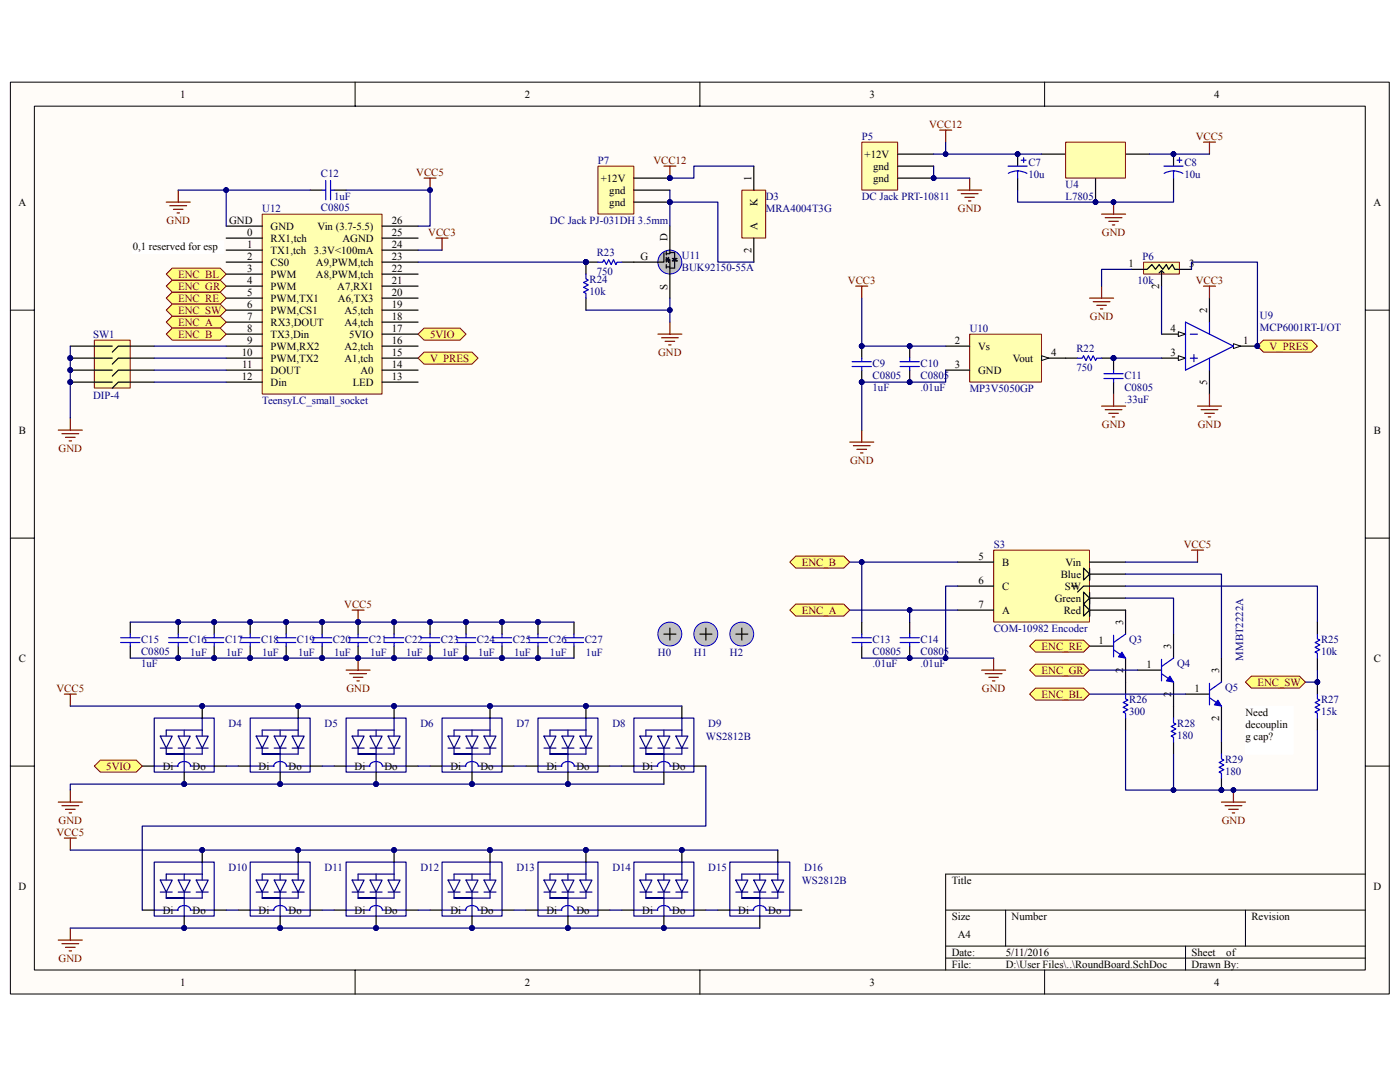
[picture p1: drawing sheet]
<svg xmlns="http://www.w3.org/2000/svg" width="625mm" height="480mm" viewBox="0 0 625 480" stroke-linecap="round" stroke-linejoin="round" font-family="sans-serif">
<path d="M4.7 36.7h615.6v406.8h-615.6z" fill="#fffcf8"/>
<path d="M4.6 36.7h615.7v406.8h-615.7z" fill="none" stroke="#000" stroke-width=".45"/>
<path d="M15.4 47.4h594.2v385.4h-594.2z" fill="#fffcf8"/>
<g fill="none" stroke="#000" stroke-width=".45">
<path d="M158.6 36.7v10.6M312.5 36.7v10.6M466.4 36.7v10.6M15.3 47.4h594.3v385.4h-594.3zM4.6 138.4h10.7M609.7 138.4h10.7M4.6 240.1h10.7M609.7 240.1h10.7M4.6 341.8h10.7M609.7 341.8h10.7M609.7 390h-187.4v42.9M422.3 406.1h187.4"/>
<path d="M449 406.1v16.1M556.1 406.1v16.1M158.6 432.9v10.7M312.5 432.9v10.7M422.3 422.2h187.4M422.3 427.5h187.4M466.4 432.9v10.7M529.4 422.2v10.7"/>
</g>
<path d="M443.7 245.5h42.8v32.1h-42.8z" fill="#ffffb0"/>
<path d="M443.7 245.5h42.8v32.1h-42.8z" fill="none" stroke="#800000" stroke-width=".45"/>
<g fill="none" stroke="#000" stroke-width=".53">
<path d="M427.6 250.8h16.1M486.5 253.5v5.3v-2.6l-2.7-2.7v5.3l2.7-2.6h16.1M486.5 250.8h16.1M427.6 272.2h16.1M427.6 261.5h16.1M478.5 261.5h2.7M486.5 269.6v5.3v-2.7l-2.7-2.6v5.3l2.7-2.7h16.1M486.5 264.2v5.4v-2.7l-2.7-2.7v5.4l2.7-2.7h16.1M502.6 261.5h-18.8l-2.6 2.7M90.3 315.1v5.3M133.1 315.1v5.3M176 315.1v5.3"/>
<path d="M218.8 315.1v5.3M261.6 315.1v5.3M304.5 315.1v5.3M63.5 341.8h5.4M82.3 344.5v5.4M95.7 341.8h5.3M106.4 341.8h5.3M125.1 344.5v5.4M138.5 341.8h5.3M149.2 341.8h5.3M167.9 344.5v5.4M181.3 341.8h5.4"/>
<path d="M192 341.8h5.4M210.8 344.5v5.4M224.2 341.8h5.3M234.9 341.8h5.3M253.6 344.5v5.4M267 341.8h5.3M277.7 341.8h5.3M296.4 344.5v5.4M309.8 341.8h5.4"/>
</g>
<g fill="none" stroke="#0c0087" stroke-width=".53">
<path d="M71.6 328.5h5.3l-2.7 5.3zM71.6 333.8h5.3M74.2 333.8v2.7M79.6 328.5h5.3l-2.6 5.3zM79.6 333.8h5.3M82.3 325.8v2.7M82.3 333.8v2.7M87.6 328.5h5.4l-2.7 5.3zM87.6 333.8h5.4M90.3 320.4h5.4v24.1h-26.8v-24.1h21.4v5.4M90.3 333.8v2.7h-16.1h8.1v8M90.3 325.8h-16.1v2.7"/>
<path d="M90.3 325.8v2.7M114.4 328.5h5.3l-2.6 5.3zM114.4 333.8h5.3M117.1 333.8v2.7M122.4 328.5h5.4l-2.7 5.3zM122.4 333.8h5.4M125.1 325.8v2.7M125.1 333.8v2.7M130.5 328.5h5.3l-2.7 5.3zM130.5 333.8h5.3M133.1 320.4h5.4v24.1h-26.8v-24.1h21.4v5.4M133.1 333.8v2.7h-16h8v8"/>
<path d="M133.1 325.8h-16v2.7M133.1 325.8v2.7M157.2 328.5h5.4l-2.7 5.3zM157.2 333.8h5.4M159.9 333.8v2.7M165.2 328.5h5.4l-2.7 5.3zM165.2 333.8h5.4M167.9 325.8v2.7M167.9 333.8v2.7M173.3 328.5h5.3l-2.6 5.3zM173.3 333.8h5.3M176 320.4h5.3v24.1h-26.8v-24.1h21.5v5.4"/>
<path d="M176 333.8v2.7h-16.1h8v8M176 325.8h-16.1v2.7M176 325.8v2.7M200.1 328.5h5.3l-2.7 5.3zM200.1 333.8h5.3M202.7 333.8v2.7M208.1 328.5h5.3l-2.6 5.3zM208.1 333.8h5.3M210.8 325.8v2.7M210.8 333.8v2.7M216.1 328.5h5.4l-2.7 5.3zM216.1 333.8h5.4"/>
<path d="M218.8 320.4h5.4v24.1h-26.8v-24.1h21.4v5.4M218.8 333.8v2.7h-16.1h8.1v8M218.8 325.8h-16.1v2.7M218.8 325.8v2.7M242.9 328.5h5.3l-2.6 5.3zM242.9 333.8h5.3M245.6 333.8v2.7M250.9 328.5h5.4l-2.7 5.3zM250.9 333.8h5.4M253.6 325.8v2.7M253.6 333.8v2.7M259 328.5h5.3l-2.7 5.3z"/>
<path d="M259 333.8h5.3M261.6 320.4h5.4v24.1h-26.8v-24.1h21.4v5.4M261.6 333.8v2.7h-16h8v8M261.6 325.8h-16v2.7M261.6 325.8v2.7M285.7 328.5h5.4l-2.7 5.3zM285.7 333.8h5.4M288.4 333.8v2.7M293.8 328.5h5.3l-2.7 5.3zM293.8 333.8h5.3M296.4 325.8v2.7M296.4 333.8v2.7"/>
<path d="M301.8 328.5h5.3l-2.6 5.3zM301.8 333.8h5.3M304.5 320.4h5.3v24.1h-26.8v-24.1h21.5v5.4M304.5 333.8v2.7h-16.1h8v8M304.5 325.8h-16.1v2.7M304.5 325.8v2.7M68.9 341.8h10.7M84.9 341.8h10.8M111.7 341.8h10.7M127.8 341.8h10.7M154.5 341.8h10.7M170.6 341.8h10.7"/>
<path d="M197.4 341.8h10.7M213.4 341.8h10.8M240.2 341.8h10.7M256.3 341.8h10.7M283 341.8h10.8M299.1 341.8h10.7"/>
</g>
<path d="M79.4 341.8v.1a3 3 0 0 1 2.9-2.1 3 3 0 0 1 2.8 2.1M122.2 341.8v.1a3 3 0 0 1 2.9-2.1 3 3 0 0 1 2.8 2.1M165 341.8v.1a3 3 0 0 1 2.9-2.1 3 3 0 0 1 2.9 2.1M207.9 341.8v.1a3 3 0 0 1 2.9-2.1 3 3 0 0 1 2.8 2.1M250.7 341.8v.1a3 3 0 0 1 2.9-2.1 3 3 0 0 1 2.8 2.1M293.5 341.8v.1a3 3 0 0 1 2.9-2.1 3 3 0 0 1 2.9 2.1" fill="none" stroke="#00f" stroke-width=".53"/>
<g fill="#000080" stroke="#000080" stroke-width=".45">
<circle cx="90.3" cy="315.1" r="1.05"/>
<circle cx="82.2" cy="349.9" r="1.05"/>
<circle cx="133.1" cy="315.1" r="1.05"/>
<circle cx="125.1" cy="349.9" r="1.04"/>
<circle cx="175.9" cy="315.1" r="1.04"/>
<circle cx="167.9" cy="349.9" r="1.05"/>
<circle cx="218.8" cy="315.1" r="1.05"/>
<circle cx="210.7" cy="349.9" r="1.05"/>
<circle cx="261.6" cy="315.1" r="1.05"/>
<circle cx="253.6" cy="349.9" r="1.04"/>
</g>
<path d="M384.8 63.5h16v21.3h-16z" fill="#ffffb0"/>
<path d="M384.8 63.4h16v21.4h-16z" fill="none" stroke="#800000" stroke-width=".45"/>
<path d="M400.9 68.8h16M400.9 74.1h16M400.9 79.5h16M465.1 68.8h10.7M489.2 79.5v10.7M502.6 68.8h10.7" fill="none" stroke="#000" stroke-width=".53"/>
<g fill="#000080" stroke="#000080" stroke-width=".45">
<circle cx="416.9" cy="79.5" r="1.04"/>
<circle cx="489.2" cy="90.2" r="1.04"/>
</g>
<path d="M475.8 63.5h26.7v16h-26.7z" fill="#ffffb0"/>
<path d="M475.8 63.4h26.7v16.1h-26.7z" fill="none" stroke="#800000" stroke-width=".45"/>
<circle cx="489.2" cy="90.2" r="1.04" fill="#000080" stroke="#000080" stroke-width=".45"/>
<path d="M267 74.2h16v21.3h-16z" fill="#ffffb0"/>
<path d="M267 74.1h16v21.4h-16z" fill="none" stroke="#800000" stroke-width=".45"/>
<path d="M283 79.5h16.1M283 84.8h16.1M283 90.2h16.1" fill="none" stroke="#000" stroke-width=".53"/>
<g fill="#000080" stroke="#000080" stroke-width=".45">
<circle cx="299.1" cy="79.5" r="1.04"/>
<circle cx="299.1" cy="90.2" r="1.04"/>
</g>
<path d="M433 149.1h32.1v21.4h-32.1z" fill="#ffffb0"/>
<path d="M433 149.1h32.1v21.4h-32.1z" fill="none" stroke="#800000" stroke-width=".45"/>
<path d="M422.3 154.5h10.7M465.1 159.8h10.7M422.3 165.2h10.7" fill="none" stroke="#000" stroke-width=".53"/>
<path d="M465.1 158.7l3.2 1.1-3.2 1.1z" fill="#fffcf8"/>
<path d="M465.1 158.7l3.2 1.1-3.2 1.1z" fill="none" stroke="#000" stroke-width=".45"/>
<circle cx="299.1" cy="116.9" r="5.3" fill="#c0c0c0" stroke="#00f" stroke-width=".45"/>
<g fill="none" stroke="#000" stroke-width=".53">
<path d="M296.4 112.7v4.3h-13.4M297.5 115.9l1.1-1.1v2.2zM297.5 115.9h1.6v17.1M297.5 112.1v1.6M297.5 114.8v2.2M297.5 118v1.6M297.5 119.1h1.6M299.1 100.9v12.3h-1.6M299.1 112.7h2.1v6.9h-2.1M300.2 115.4h2.1M301.2 115.4l1.1 1h-2.1zM31.4 159.8h10.7"/>
<path d="M31.4 154.5h10.7M58.2 159.8h10.7M58.2 154.5h10.7M31.4 170.5h10.7M31.4 165.2h10.7M58.2 170.5h10.7M58.2 165.2h10.7"/>
</g>
<g fill="#000080" stroke="#000080" stroke-width=".45">
<circle cx="31.4" cy="159.8" r="1.04"/>
<circle cx="31.4" cy="165.1" r="1.04"/>
<circle cx="31.4" cy="170.5" r="1.04"/>
</g>
<path d="M42.1 151.8h16v21.3h-16z" fill="#ffffb0"/>
<path d="M42.1 151.8h16v21.3h-16z" fill="none" stroke="#800000" stroke-width=".45"/>
<path d="M42.1 159.8h8M42.1 154.5h8M58.2 159.8h-5.4l-2.7 2.7M58.2 154.5h-5.4l-2.7 2.6M42.1 170.5h8M42.1 165.2h8M58.2 170.5h-5.4l-2.7 2.7M58.2 165.2h-5.4l-2.7 2.6" fill="none" stroke="#000" stroke-width=".53"/>
<g fill="#000080" stroke="#000080" stroke-width=".45">
<circle cx="31.4" cy="159.8" r="1.04"/>
<circle cx="31.4" cy="165.1" r="1.04"/>
<circle cx="31.4" cy="170.5" r="1.04"/>
</g>
<path d="M510.6 117h16v5.3h-16z" fill="#ffffb0"/>
<path d="M510.6 117h16v5.3h-16z" fill="none" stroke="#800000" stroke-width=".45"/>
<path d="M505.2 120.2h7l2.2-2.2 1.6 2.2 1.6-2.2 1.6 2.2 1.6-2.2 1 2.2 1.7-2.2 1 2.2h7.5M518.6 120.7l-1 1.1M519.7 121.8l-1.1-1.1v7M540 133v10.7M518.6 159.8h10.8" fill="none" stroke="#000" stroke-width=".53"/>
<path d="M526.1 158.7l3.3 1.1-3.3 1.1z" fill="#fffcf8"/>
<path d="M526.1 158.7l3.3 1.1-3.3 1.1z" fill="none" stroke="#000" stroke-width=".45"/>
<path d="M518.6 149.1h10.8" fill="none" stroke="#000" stroke-width=".53"/>
<path d="M526.1 148l3.3 1.1-3.3 1.1z" fill="#fffcf8"/>
<path d="M526.1 148l3.3 1.1-3.3 1.1z" fill="none" stroke="#000" stroke-width=".45"/>
<path d="M550.8 154.5h10.7M540 165.2v10.7" fill="none" stroke="#000" stroke-width=".53"/>
<path d="M550.8 153.4l3.2 1.1-3.2 1z" fill="#fffcf8"/>
<path d="M550.8 153.4l3.2 1.1-3.2 1z" fill="none" stroke="#000" stroke-width=".45"/>
<g fill="#000080" stroke="#000080" stroke-width=".45">
<circle cx="561.4" cy="154.4" r="1.04"/>
<circle cx="422.2" cy="68.7" r="1.04"/>
<circle cx="416.9" cy="79.5" r="1.04"/>
<circle cx="454.4" cy="68.7" r="1.04"/>
<circle cx="497.2" cy="90.2" r="1.04"/>
<circle cx="524" cy="68.8" r="1.04"/>
<circle cx="489.2" cy="90.2" r="1.04"/>
</g>
<g fill="none" stroke="#00f" stroke-width=".53">
<path d="M450.1 74.1h8.6M450.2 77.3l2.3-.8 2-.2 2.3 .3 1.8 .8M454.4 76.3v3.2M456 71.5h2.1M457.1 70.4v2.1M519.7 74.1h8.6M519.8 77.3l2.3-.8 2-.2 2.3 .3 1.8 .8M524 76.3v3.2M525.6 71.5h2.1M526.7 70.4v2.1M529.4 143.7l21.4 10.8-21.4 10.7zM531.5 149.1h3.2"/>
<path d="M531.5 159.8h3.2M533.1 158.2v3.2M540 143.7v5.4M540 159.8v5.4"/>
</g>
<g fill="none" stroke="#800000" stroke-width=".53">
<path d="M419.6 58.1h5.3M422.3 58.1v5.3M433 79.5v5.3M537.4 63.4h5.3M540 63.4v5.4M427.6 84.8h10.7M429.2 86.4h7.5M430.8 88.1h4.3M432.4 89.7h1.1M491.9 95.5h10.7M493.5 97.2h7.5M495.1 98.8h4.3"/>
<path d="M497.2 90.2v5.3M496.7 100.4h1.1"/>
</g>
<path d="M416.9 74.1v5.4h16.1M422.3 68.8h42.8M422.3 63.4v5.4h-5.4M513.3 68.8h26.7M454.4 84.8v5.4h69.6v-5.4" fill="none" stroke="#000080" stroke-width=".53"/>
<path d="M454.4 68.8v5.3M454.4 79.5v5.3M524 68.8v5.3M524 79.5v5.3" fill="none" stroke="#000" stroke-width=".53"/>
<path d="M117.1 95.6h53.5v80.2h-53.5z" fill="#ffffb0"/>
<path d="M117.1 95.6h53.5v80.2h-53.5z" fill="none" stroke="#800000" stroke-width=".45"/>
<g fill="none" stroke="#000" stroke-width=".53">
<path d="M101 100.9h16.1M101 106.3h16.1M101 111.6h16.1M101 117h16.1M170.6 100.9h16.1M170.6 106.3h16.1M170.6 111.6h16.1M170.6 117h16.1M267 117h-5.4v5.3M277.7 117h5.3M101 122.3h16.1M101 127.7h16.1"/>
<path d="M101 133h16.1M101 138.4h16.1M170.6 122.3h16.1M170.6 127.7h16.1M170.6 133h16.1M170.6 138.4h16.1M261.6 133v5.4M101 143.7h16.1M101 149.1h16.1M101 154.5h16.1M101 159.8h16.1M170.6 143.7h16.1"/>
<path d="M170.6 149.1h16.1M170.6 154.5h16.1M170.6 159.8h16.1M384.8 154.5v5.3M406.2 154.5v5.3M475.8 159.8h5.4M491.9 159.8h5.3v5.4M101 165.2h16.1M101 170.5h16.1M170.6 165.2h16.1M170.6 170.5h16.1M384.8 165.2v5.3"/>
<path d="M406.2 165.2v5.3M497.2 170.5v5.4"/>
</g>
<g fill="none" stroke="#800000" stroke-width=".53">
<path d="M189.4 79.5h5.3M192 79.5v5.3M296.4 74.1h5.4M299.1 74.1v5.4M194.7 106.3h5.4M197.4 106.3v5.3M382.1 127.7h5.4M384.8 127.7v5.3M486.5 133h10.7M488.1 134.6h7.5M489.7 136.2h4.3M491.3 137.8h1.1"/>
<path d="M491.9 127.7v5.3M537.4 127.7h5.3M540 127.7v5.3M293.8 149.1h10.7M295.4 150.7h7.5M297 152.3h4.2M298.6 153.9h1.1M299.1 143.7v5.4M497.2 175.9v5.3M540 175.9v5.3M379.4 197.3h10.7M381 198.9h7.5"/>
<path d="M384.8 191.9v5.4M491.9 181.2h10.7M493.5 182.8h7.5M495.1 184.4h4.3M496.7 186h1.1M534.7 181.2h10.7M536.3 182.8h7.5M537.9 184.4h4.3M539.5 186h1.1M382.6 200.5h4.3M384.2 202.1h1.1"/>
</g>
<g fill="#000080" stroke="#000080" stroke-width=".45">
<circle cx="192" cy="84.8" r="1.04"/>
<circle cx="561.4" cy="154.4" r="1.04"/>
<circle cx="384.8" cy="170.5" r="1.05"/>
<circle cx="384.8" cy="154.4" r="1.05"/>
<circle cx="406.2" cy="170.5" r="1.05"/>
<circle cx="406.2" cy="154.4" r="1.05"/>
<circle cx="497.2" cy="159.8" r="1.05"/>
<circle cx="261.6" cy="116.9" r="1.05"/>
<circle cx="299.1" cy="138.4" r="1.04"/>
<circle cx="299.1" cy="79.5" r="1.04"/>
</g>
<path d="M186.7 111.6h10.7M261.6 138.4h37.5M384.8 133v21.5h37.5M505.2 120.2h-13.3v7.5M518.6 127.7v21.4M532 120.2v-3.2h29.5v37.5M497.2 159.8h21.4M422.3 165.2v5.3h-37.5v21.4" fill="none" stroke="#000080" stroke-width=".53"/>
<g fill="none" stroke="#00f" stroke-width=".53">
<path d="M267 117h2.1l.6-1.1 1 2.1 1.1-2.1 1.1 2.1 1-2.1 1.1 2.1 .5-1h2.2M261.6 122.3v2.2l1.1 .5-2.1 1.1 2.1 1-2.1 1.1 2.1 1.1-2.1 1 1 .6v2.1M384.8 159.8v1.6M406.2 159.8v1.6M481.2 159.8h2.1l.5-1.1 1.1 2.2 1.1-2.2 1 2.2 1.1-2.2 1.1 2.2 .5-1.1h2.2M380.5 161.4h8.6M380.5 163.6h8.6M384.8 163.6v1.6M401.9 161.4h8.6M401.9 163.6h8.6M406.2 163.6v1.6M492.9 166.8h8.6"/>
<path d="M492.9 168.9h8.6M497.2 165.2v1.6M497.2 168.9v1.6"/>
</g>
<path d="M331.3 84.9h10.6v21.3h-10.6z" fill="#ffffb0"/>
<path d="M331.3 84.9h10.6v21.3h-10.6z" fill="none" stroke="#800000" stroke-width=".45"/>
<path d="M336.6 74.1v10.7M336.6 106.3v10.7" fill="none" stroke="#000" stroke-width=".53"/>
<path d="M336.6 74.1h-26.8v5.4h-10.7M299.1 84.8v16.1M299.1 90.2h21.4v26.8h16.1" fill="none" stroke="#000080" stroke-width=".53"/>
<g fill="#000080" stroke="#000080" stroke-width=".45">
<circle cx="299.1" cy="79.5" r="1.04"/>
<circle cx="299.1" cy="90.2" r="1.04"/>
</g>
<path d="M189.4 146.4h16l2.7 2.7-2.7 2.7h-16l-2.7-2.7z" fill-rule="evenodd" fill="#ffff80" stroke="#800000" stroke-width=".45"/>
<path d="M299.1 133v10.7M379.4 250.8h5.4M427.6 250.8h-42.8v26.8M379.4 272.2h26.8M427.6 261.5h-5.3v32.2M427.6 272.2h-21.4v5.4M384.8 293.7h58.9" fill="none" stroke="#000080" stroke-width=".53"/>
<g fill="#000080" stroke="#000080" stroke-width=".45">
<circle cx="299.1" cy="138.4" r="1.04"/>
<circle cx="406.2" cy="293.6" r="1.05"/>
<circle cx="422.2" cy="293.6" r="1.04"/>
<circle cx="406.2" cy="272.2" r="1.05"/>
<circle cx="384.8" cy="250.8" r="1.05"/>
</g>
<path d="M384.8 277.6v5.4M406.2 277.6v5.4M502.6 272.2v10.8M384.8 288.3v5.4M406.2 288.3v5.4M486.5 288.3h10.7M502.6 293.7v10.7" fill="none" stroke="#000" stroke-width=".53"/>
<path d="M380.5 284.6h8.6M380.5 286.7h8.6M384.8 283v1.6M384.8 286.7v1.6M401.9 284.6h8.6M401.9 286.7h8.6M406.2 283v1.6M406.2 286.7v1.6M497.2 289.9l5.4 3.8M497.2 283.5v9.6M502.6 283l-5.4 3.7" fill="none" stroke="#00f" stroke-width=".53"/>
<path d="M438.3 299h10.7M443.7 293.7v5.3M439.9 300.6h7.5M441.5 302.2h4.3M443.1 303.8h1.1" fill="none" stroke="#800000" stroke-width=".53"/>
<path d="M501 291l1.6 2.7-3.2-.6z" fill="#00f"/>
<path d="M501 291l1.6 2.7-3.2-.6z" fill="none" stroke="#00f" stroke-width=".45"/>
<path d="M507.9 299h10.7M524 283v10.7M524 304.4v10.7" fill="none" stroke="#000" stroke-width=".53"/>
<path d="M518.6 294.2v9.6M524 293.7l-5.4 3.7M518.6 300.6l5.4 3.8" fill="none" stroke="#00f" stroke-width=".53"/>
<path d="M522.4 301.7l1.6 2.7-3.2-.6z" fill="#00f"/>
<path d="M522.4 301.7l1.6 2.7-3.2-.6z" fill="none" stroke="#00f" stroke-width=".45"/>
<path d="M545.4 293.7v10.7M529.4 309.7h10.6M545.4 315.1v10.7" fill="none" stroke="#000" stroke-width=".53"/>
<path d="M540 311.3l5.4 3.8M540 304.9v9.6M545.4 304.4l-5.4 3.7" fill="none" stroke="#00f" stroke-width=".53"/>
<path d="M543.8 312.4l1.6 2.7-3.2-.6z" fill="#00f"/>
<path d="M543.8 312.4l1.6 2.7-3.2-.6z" fill="none" stroke="#00f" stroke-width=".45"/>
<path d="M532 245.5h5.4M534.7 245.5v5.3M545.4 357.9h10.7M547 359.5h7.5M550.8 352.6v5.3M548.6 361.1h4.3M550.2 362.7h1.1" fill="none" stroke="#800000" stroke-width=".53"/>
<path d="M502.6 256.2h42.8v37.5M502.6 250.8h32.1M502.6 266.9h21.4v16.1M502.6 261.5h85.6v16.1M486.5 299h21.4M588.2 299v5.4h-5.3M486.5 309.7h42.9M524 336.5v16.1M545.4 325.8v5.3" fill="none" stroke="#000080" stroke-width=".53"/>
<path d="M588.2 277.6v5.4M588.2 293.7v5.3M502.6 304.4v5.3M524 315.1v5.3M588.2 304.4v5.3M502.6 320.4v5.4M524 331.1v5.4M545.4 331.1v5.4M588.2 320.4v5.4M545.4 347.2v5.4" fill="none" stroke="#000" stroke-width=".53"/>
<path d="M588.2 283v2.1l1.1 .5-2.1 1.1 2.1 1.1-2.1 1 2.1 1.1-2.1 1.1 1 .5v2.2M502.6 309.7v2.2l1 .5-2.1 1.1 2.1 1-2.1 1.1 2.1 1.1-2.1 1.1 1.1 .5v2.1M588.2 309.7v2.2l1.1 .5-2.1 1.1 2.1 1-2.1 1.1 2.1 1.1-2.1 1.1 1 .5v2.1M524 320.4v2.2l1.1 .5-2.2 1.1 2.2 1-2.2 1.1 2.2 1.1-2.2 1.1 1.1 .5v2.1M545.4 336.5v2.1l1.1 .6-2.2 1 2.2 1.1-2.2 1.1 2.2 1.1-2.2 1 1.1 .6v2.1" fill="none" stroke="#00f" stroke-width=".53"/>
<g fill="#000080" stroke="#000080" stroke-width=".45">
<circle cx="545.4" cy="352.5" r="1.04"/>
<circle cx="588.2" cy="304.3" r="1.04"/>
<circle cx="524" cy="352.5" r="1.04"/>
<circle cx="550.7" cy="352.5" r="1.04"/>
</g>
<path d="M556.2 315.1h21.3v21.4h-21.3z" fill="#fff"/>
<path d="M556.1 315.1h21.4v21.4h-21.4z" fill="none" stroke="#fff" stroke-width=".45"/>
<path d="M59.3 107.4h40.6v5.8h-40.6z" fill="#fff"/>
<path d="M59.3 107.4h40.6v5.8h-40.6z" fill="none" stroke="#fff" stroke-width=".45"/>
<path d="M74.2 90.2h10.7M75.8 91.8h7.5M77.4 93.4h4.3M79.1 95h1M79.6 84.8v5.4" fill="none" stroke="#800000" stroke-width=".53"/>
<path d="M138.5 84.8h5.3M149.2 84.8h5.3" fill="none" stroke="#000" stroke-width=".53"/>
<path d="M143.8 84.8h1.6M145.4 80.6v8.5M147.6 80.6v8.5M147.6 84.8h1.6" fill="none" stroke="#00f" stroke-width=".53"/>
<path d="M564.2 151.8h21.4l2.6 2.7-2.6 2.6h-21.4l-2.7-2.6z" fill-rule="evenodd" fill="#ffff80" stroke="#800000" stroke-width=".45"/>
<circle cx="561.4" cy="154.4" r="1.04" fill="#000080" stroke="#000080" stroke-width=".45"/>
<g fill="#ffff80" stroke="#800000" stroke-width=".45">
<path d="M355.3 248.1h21.4l2.7 2.7-2.7 2.7h-21.4l-2.6-2.7z" fill-rule="evenodd"/>
<path d="M355.3 269.6h21.4l2.7 2.6-2.7 2.7h-21.4l-2.6-2.7z" fill-rule="evenodd"/>
<path d="M462.4 285.6h21.4l2.7 2.7-2.7 2.7h-21.4l-2.7-2.7z" fill-rule="evenodd"/>
<path d="M462.4 296.3h21.4l2.7 2.7-2.7 2.7h-21.4l-2.7-2.7z" fill-rule="evenodd"/>
<path d="M462.4 307h21.4l2.7 2.7-2.7 2.7h-21.4l-2.7-2.7z" fill-rule="evenodd"/>
<path d="M558.8 301.7h21.4l2.7 2.7-2.7 2.6h-21.4l-2.7-2.6z" fill-rule="evenodd"/>
<path d="M189.4 157.1h21.4l2.6 2.7-2.6 2.7h-21.4l-2.7-2.7z" fill-rule="evenodd"/>
<path d="M76.9 141.1h21.4l2.7 2.6-2.7 2.7h-21.4l-2.7-2.7z" fill-rule="evenodd"/>
<path d="M76.9 146.4h21.4l2.7 2.7-2.7 2.7h-21.4l-2.7-2.7z" fill-rule="evenodd"/>
<path d="M76.9 130.3h21.4l2.7 2.7-2.7 2.7h-21.4l-2.7-2.7z" fill-rule="evenodd"/>
<path d="M76.9 125h21.4l2.7 2.7-2.7 2.6h-21.4l-2.7-2.6z" fill-rule="evenodd"/>
<path d="M76.9 119.6h21.4l2.7 2.7-2.7 2.7h-21.4l-2.7-2.7z" fill-rule="evenodd"/>
</g>
<path d="M79.6 84.8h21.4v16.1M101 84.8h37.5M154.5 84.8h37.5v16.1h-5.3" fill="none" stroke="#000080" stroke-width=".53"/>
<g fill="#000080" stroke="#000080" stroke-width=".45">
<circle cx="101" cy="84.8" r="1.04"/>
<circle cx="192" cy="84.8" r="1.04"/>
<circle cx="90.3" cy="379.3" r="1.05"/>
<circle cx="82.2" cy="414.1" r="1.04"/>
<circle cx="133.1" cy="379.3" r="1.05"/>
<circle cx="125.1" cy="414.1" r="1.04"/>
<circle cx="175.9" cy="379.3" r="1.04"/>
<circle cx="167.9" cy="414.1" r="1.04"/>
<circle cx="218.8" cy="379.3" r="1.05"/>
<circle cx="210.7" cy="414.1" r="1.04"/>
<circle cx="261.6" cy="379.3" r="1.05"/>
<circle cx="253.6" cy="414.1" r="1.04"/>
<circle cx="304.4" cy="379.3" r="1.04"/>
<circle cx="296.4" cy="414.1" r="1.04"/>
</g>
<g fill="none" stroke="#0c0087" stroke-width=".53">
<path d="M71.6 392.7h5.3l-2.7 5.4zM71.6 398.1h5.3M74.2 398.1v2.6M79.6 392.7h5.3l-2.6 5.4zM79.6 398.1h5.3M82.3 390v2.7M82.3 398.1v2.6M87.6 392.7h5.4l-2.7 5.4zM87.6 398.1h5.4M90.3 384.7h5.4v24.1h-26.8v-24.1h21.4v5.3M90.3 398.1v2.6h-16.1h8.1v8.1M90.3 390h-16.1v2.7"/>
<path d="M90.3 390v2.7M114.4 392.7h5.3l-2.6 5.4zM114.4 398.1h5.3M117.1 398.1v2.6M122.4 392.7h5.4l-2.7 5.4zM122.4 398.1h5.4M125.1 390v2.7M125.1 398.1v2.6M130.5 392.7h5.3l-2.7 5.4zM130.5 398.1h5.3M133.1 384.7h5.4v24.1h-26.8v-24.1h21.4v5.3M133.1 398.1v2.6h-16h8v8.1"/>
<path d="M133.1 390h-16v2.7M133.1 390v2.7M157.2 392.7h5.4l-2.7 5.4zM157.2 398.1h5.4M159.9 398.1v2.6M165.2 392.7h5.4l-2.7 5.4zM165.2 398.1h5.4M167.9 390v2.7M167.9 398.1v2.6M173.3 392.7h5.3l-2.6 5.4zM173.3 398.1h5.3M176 384.7h5.3v24.1h-26.8v-24.1h21.5v5.3"/>
<path d="M176 398.1v2.6h-16.1h8v8.1M176 390h-16.1v2.7M176 390v2.7M200.1 392.7h5.3l-2.7 5.4zM200.1 398.1h5.3M202.7 398.1v2.6M208.1 392.7h5.3l-2.6 5.4zM208.1 398.1h5.3M210.8 390v2.7M210.8 398.1v2.6M216.1 392.7h5.4l-2.7 5.4zM216.1 398.1h5.4"/>
<path d="M218.8 384.7h5.4v24.1h-26.8v-24.1h21.4v5.3M218.8 398.1v2.6h-16.1h8.1v8.1M218.8 390h-16.1v2.7M218.8 390v2.7M242.9 392.7h5.3l-2.6 5.4zM242.9 398.1h5.3M245.6 398.1v2.6M250.9 392.7h5.4l-2.7 5.4zM250.9 398.1h5.4M253.6 390v2.7M253.6 398.1v2.6M259 392.7h5.3l-2.7 5.4z"/>
<path d="M259 398.1h5.3M261.6 384.7h5.4v24.1h-26.8v-24.1h21.4v5.3M261.6 398.1v2.6h-16h8v8.1M261.6 390h-16v2.7M261.6 390v2.7M285.7 392.7h5.4l-2.7 5.4zM285.7 398.1h5.4M288.4 398.1v2.6M293.8 392.7h5.3l-2.7 5.4zM293.8 398.1h5.3M296.4 390v2.7M296.4 398.1v2.6"/>
<path d="M301.8 392.7h5.3l-2.6 5.4zM301.8 398.1h5.3M304.5 384.7h5.3v24.1h-26.8v-24.1h21.5v5.3M304.5 398.1v2.6h-16.1h8v8.1M304.5 390h-16.1v2.7M304.5 390v2.7M328.6 392.7h5.3l-2.7 5.4zM328.6 398.1h5.3M331.2 398.1v2.6M336.6 392.7h5.3l-2.6 5.4zM336.6 398.1h5.3M339.3 390v2.7"/>
<path d="M339.3 398.1v2.6M344.6 392.7h5.4l-2.7 5.4zM344.6 398.1h5.4M347.3 384.7h5.4v24.1h-26.8v-24.1h21.4v5.3M347.3 398.1v2.6h-16.1h8.1v8.1M347.3 390h-16.1v2.7M347.3 390v2.7M68.9 406.1h10.7M84.9 406.1h10.8M111.7 406.1h10.7M127.8 406.1h10.7M154.5 406.1h10.7"/>
<path d="M170.6 406.1h10.7M197.4 406.1h10.7M213.4 406.1h10.8M240.2 406.1h10.7M256.3 406.1h10.7M283 406.1h10.8M299.1 406.1h10.7M325.9 406.1h10.7M341.9 406.1h10.8"/>
</g>
<path d="M79.4 406.1a3 3 0 0 1 2.8-2 3 3 0 0 1 2.9 2M122.2 406.1a3 3 0 0 1 2.9-2 3 3 0 0 1 2.8 2M165 406.1a3 3 0 0 1 2.9-2 3 3 0 0 1 2.9 2M207.9 406.1a3 3 0 0 1 2.8-2 3 3 0 0 1 2.9 2M250.7 406.1a3 3 0 0 1 2.9-2 3 3 0 0 1 2.8 2M293.5 406.1a3 3 0 0 1 2.9-2 3 3 0 0 1 2.9 2M336.4 406.1a3 3 0 0 1 2.9-2 3 3 0 0 1 2.8 2" fill="none" stroke="#00f" stroke-width=".53"/>
<g fill="none" stroke="#000" stroke-width=".53">
<path d="M90.3 379.3v5.4M133.1 379.3v5.4M176 379.3v5.4M218.8 379.3v5.4M261.6 379.3v5.4M304.5 379.3v5.4M347.3 379.3v5.4M63.5 406.1h5.4M82.3 408.8v5.3M95.7 406.1h5.3M106.4 406.1h5.3M125.1 408.8v5.3"/>
<path d="M138.5 406.1h5.3M149.2 406.1h5.3M167.9 408.8v5.3M181.3 406.1h5.4M192 406.1h5.4M210.8 408.8v5.3M224.2 406.1h5.3M234.9 406.1h5.3M253.6 408.8v5.3M267 406.1h5.3M277.7 406.1h5.3M296.4 408.8v5.3"/>
<path d="M309.8 406.1h5.4M320.5 406.1h5.4M339.3 408.8v5.3M352.7 406.1h5.3"/>
</g>
<path d="M42.1 341.8l2.7-2.6h16.1l2.6 2.6-2.6 2.7h-16.1z" fill-rule="evenodd" fill="#ffff80" stroke="#800000" stroke-width=".45"/>
<g fill="none" stroke="#800000" stroke-width=".53">
<path d="M157.2 272.2h5.4M159.9 272.2v5.4M154.5 299h10.7M159.9 293.7v5.3M28.7 309.7h5.4M31.4 309.7v5.4M156.1 300.6h7.5M157.8 302.2h4.3M159.4 303.8h1M26 357.9h10.7M27.6 359.5h7.5M31.4 352.6v5.3"/>
<path d="M28.7 374h5.4M29.3 361.1h4.2M30.9 362.7h1M31.4 374v5.3M26 419.5h10.7M31.4 414.1v5.4M27.6 421.1h7.5M29.3 422.7h4.2M30.9 424.3h1"/>
</g>
<g fill="none" stroke="#000080" stroke-width=".53">
<path d="M58.2 277.6h198.1M58.2 293.7h198.1M31.4 315.1h273.1M101 341.8h5.4M143.8 341.8h5.4M186.7 341.8h5.3M229.5 341.8h5.4M272.3 341.8h5.4M296.4 349.9h-265v2.7M315.2 341.8v26.8h-251.7v37.5M31.4 379.3h315.9M31.4 414.1h307.9"/>
<path d="M101 406.1h5.4M143.8 406.1h5.4M186.7 406.1h5.3M229.5 406.1h5.4M272.3 406.1h5.4M315.2 406.1h5.3"/>
</g>
<g fill="#000080" stroke="#000080" stroke-width=".45">
<circle cx="90.3" cy="315.1" r="1.05"/>
<circle cx="133.1" cy="315.1" r="1.05"/>
<circle cx="175.9" cy="315.1" r="1.04"/>
<circle cx="218.8" cy="315.1" r="1.05"/>
<circle cx="261.6" cy="315.1" r="1.05"/>
<circle cx="82.2" cy="349.9" r="1.05"/>
<circle cx="125.1" cy="349.9" r="1.04"/>
<circle cx="167.9" cy="349.9" r="1.05"/>
<circle cx="210.7" cy="349.9" r="1.05"/>
<circle cx="253.6" cy="349.9" r="1.04"/>
<circle cx="90.3" cy="379.3" r="1.05"/>
<circle cx="133.1" cy="379.3" r="1.05"/>
<circle cx="175.9" cy="379.3" r="1.04"/>
<circle cx="218.8" cy="379.3" r="1.05"/>
<circle cx="261.6" cy="379.3" r="1.05"/>
<circle cx="304.4" cy="379.3" r="1.04"/>
<circle cx="82.2" cy="414.1" r="1.04"/>
<circle cx="125.1" cy="414.1" r="1.04"/>
<circle cx="167.9" cy="414.1" r="1.04"/>
<circle cx="210.7" cy="414.1" r="1.04"/>
<circle cx="253.6" cy="414.1" r="1.04"/>
<circle cx="296.4" cy="414.1" r="1.04"/>
<circle cx="79.6" cy="293.6" r="1.05"/>
<circle cx="79.6" cy="277.6" r="1.05"/>
<circle cx="95.6" cy="293.6" r="1.05"/>
<circle cx="95.6" cy="277.6" r="1.05"/>
<circle cx="111.7" cy="293.6" r="1.05"/>
<circle cx="111.7" cy="277.6" r="1.05"/>
<circle cx="127.7" cy="293.6" r="1.05"/>
<circle cx="127.7" cy="277.6" r="1.05"/>
<circle cx="143.8" cy="293.6" r="1.05"/>
<circle cx="143.8" cy="277.6" r="1.05"/>
<circle cx="159.9" cy="293.6" r="1.04"/>
<circle cx="159.9" cy="277.6" r="1.04"/>
<circle cx="175.9" cy="293.6" r="1.04"/>
<circle cx="175.9" cy="277.6" r="1.04"/>
<circle cx="192" cy="293.6" r="1.04"/>
<circle cx="192" cy="277.6" r="1.04"/>
<circle cx="208.1" cy="293.6" r="1.05"/>
<circle cx="208.1" cy="277.6" r="1.05"/>
<circle cx="224.1" cy="293.6" r="1.05"/>
<circle cx="224.1" cy="277.6" r="1.05"/>
<circle cx="240.2" cy="293.6" r="1.05"/>
<circle cx="240.2" cy="277.6" r="1.05"/>
</g>
<g fill="none" stroke="#000" stroke-width=".53">
<path d="M58.2 277.6v5.4M79.6 277.6v5.4M95.7 277.6v5.4M111.7 277.6v5.4M127.8 277.6v5.4M143.8 277.6v5.4M159.9 277.6v5.4M176 277.6v5.4M192 277.6v5.4M208.1 277.6v5.4M224.2 277.6v5.4M240.2 277.6v5.4"/>
<path d="M256.3 277.6v5.4M58.2 288.3v5.4M79.6 288.3v5.4M95.7 288.3v5.4M111.7 288.3v5.4M127.8 288.3v5.4M143.8 288.3v5.4M159.9 288.3v5.4M176 288.3v5.4M192 288.3v5.4M208.1 288.3v5.4M224.2 288.3v5.4"/>
<path d="M240.2 288.3v5.4M256.3 288.3v5.4"/>
</g>
<g fill="none" stroke="#00f" stroke-width=".53">
<path d="M53.9 284.6h8.5M53.9 286.7h8.5M58.2 283v1.6M58.2 286.7v1.6M75.3 284.6h8.6M75.3 286.7h8.6M79.6 283v1.6M79.6 286.7v1.6M91.4 286.7h8.5M91.4 284.6h8.5M95.7 283v1.6M95.7 286.7v1.6"/>
<path d="M107.4 286.7h8.6M107.4 284.6h8.6M111.7 283v1.6M111.7 286.7v1.6M123.5 286.7h8.6M123.5 284.6h8.6M127.8 283v1.6M127.8 286.7v1.6M139.6 286.7h8.5M139.6 284.6h8.5M143.8 283v1.6M143.8 286.7v1.6"/>
<path d="M155.6 286.7h8.6M155.6 284.6h8.6M159.9 283v1.6M159.9 286.7v1.6M171.7 286.7h8.6M171.7 284.6h8.6M176 283v1.6M176 286.7v1.6M187.7 286.7h8.6M187.7 284.6h8.6M192 283v1.6M192 286.7v1.6"/>
<path d="M203.8 286.7h8.6M203.8 284.6h8.6M208.1 283v1.6M208.1 286.7v1.6M219.9 286.7h8.5M219.9 284.6h8.5M224.2 283v1.6M224.2 286.7v1.6M235.9 286.7h8.6M235.9 284.6h8.6M240.2 283v1.6M240.2 286.7v1.6"/>
<path d="M252 286.7h8.6M252 284.6h8.6M256.3 283v1.6M256.3 286.7v1.6"/>
</g>
<path d="M76.9 135.7h21.4l2.7 2.7-2.7 2.7h-21.4l-2.7-2.7z" fill-rule="evenodd" fill="#ffff80" stroke="#800000" stroke-width=".45"/>
<path d="M502.6 325.8v26.8h85.6v-26.8" fill="none" stroke="#000080" stroke-width=".53"/>
<g fill="#000080" stroke="#000080" stroke-width=".45">
<circle cx="524" cy="352.5" r="1.04"/>
<circle cx="545.4" cy="352.5" r="1.04"/>
<circle cx="550.7" cy="352.5" r="1.04"/>
</g>
<path d="M26 191.9h10.7M27.6 193.5h7.5M29.3 195.1h4.2M30.9 196.7h1M31.4 186.6v5.3" fill="none" stroke="#800000" stroke-width=".53"/>
<circle cx="299.1" cy="282.9" r="5.3" fill="#c0c0c0" stroke="#00f" stroke-width=".45"/>
<path d="M296.4 283h5.4M299.1 280.3v5.3" fill="none" stroke="#000" stroke-width=".53"/>
<circle cx="315.2" cy="282.9" r="5.3" fill="#c0c0c0" stroke="#00f" stroke-width=".45"/>
<path d="M312.5 283h5.4M315.2 280.3v5.3" fill="none" stroke="#000" stroke-width=".53"/>
<circle cx="331.2" cy="282.9" r="5.3" fill="#c0c0c0" stroke="#00f" stroke-width=".45"/>
<path d="M328.6 283h5.3M331.2 280.3v5.3" fill="none" stroke="#000" stroke-width=".53"/>
<path d="M186.7 117h74.9M31.4 154.5v32.1M68.9 154.5h32.1M68.9 159.8h32.1M68.9 165.2h32.1M68.9 170.5h32.1" fill="none" stroke="#000080" stroke-width=".53"/>
<g fill="#000080" stroke="#000080" stroke-width=".45">
<circle cx="31.4" cy="159.8" r="1.04"/>
<circle cx="31.4" cy="165.1" r="1.04"/>
<circle cx="31.4" cy="170.5" r="1.04"/>
<circle cx="261.6" cy="116.9" r="1.05"/>
</g>
<g font-size="4.8">
<text x="80.4" y="43.6">1</text>
<text x="234.3" y="43.6">2</text>
<text x="388.3" y="43.6">3</text>
<text x="542.2" y="43.6">4</text>
<text x="386.1" y="70.4">+12V</text>
<text x="389.8" y="75.8">gnd</text>
<text x="268.3" y="81.1">+12V</text>
<text x="335.6" y="80.6" transform="rotate(-90 335.6 80.6)">1</text>
<text x="389.8" y="81.1">gnd</text>
<text x="272.1" y="86.5">gnd</text>
<text x="8.2" y="91.8">A</text>
<text x="272.1" y="91.8">gnd</text>
<text x="338.2" y="92.1" transform="rotate(-90 338.2 92.1)">K</text>
<text x="613.3" y="91.8">A</text>
<text x="102.3" y="99.9">GND</text>
<text x="174.9" y="99.9">26</text>
<text x="110.4" y="105.2">0</text>
<text x="120.8" y="102.6">GND</text>
<text x="120.8" y="107.9">RX1,tch</text>
<text x="141.8" y="102.6">Vin (3.7-5.5)</text>
<text x="152.9" y="107.9">AGND</text>
<text x="174.9" y="105.2">25</text>
<text x="298.1" y="107.3" transform="rotate(-90 298.1 107.3)">D</text>
<text x="338.2" y="102.5" transform="rotate(-90 338.2 102.5)">A</text>
<text x="59.2" y="111.7">0,1 reserved for esp</text>
<text x="110.4" y="110.6">1</text>
<text x="120.8" y="113.2">TX1,tch 3.3V&lt;100mA</text>
<text x="174.9" y="110.6">24</text>
<text x="335.6" y="113" transform="rotate(-90 335.6 113)">2</text>
<text x="110.4" y="115.9">2</text>
<text x="120.8" y="118.6">CS0</text>
<text x="141.1" y="118.6">A9,PWM,tch</text>
<text x="174.9" y="115.9">23</text>
<text x="286" y="115.9">G</text>
<text x="503.9" y="119.1">1</text>
<text x="531" y="119.1">3</text>
<text x="110.4" y="121.3">3</text>
<text x="120.8" y="124">PWM</text>
<text x="141.1" y="124">A8,PWM,tch</text>
<text x="174.9" y="121.3">22</text>
<text x="110.4" y="126.6">4</text>
<text x="110.4" y="132">5</text>
<text x="120.8" y="129.3">PWM</text>
<text x="150.6" y="129.3">A7,RX1</text>
<text x="174.9" y="126.6">21</text>
<text x="174.9" y="132">20</text>
<text x="298.1" y="129.3" transform="rotate(-90 298.1 129.3)">S</text>
<text x="517.6" y="129" transform="rotate(-90 517.6 129)">2</text>
<text x="110.4" y="137.4">6</text>
<text x="120.8" y="134.7">PWM,TX1</text>
<text x="150.9" y="134.7">A6,TX3</text>
<text x="174.9" y="137.4">19</text>
<text x="110.4" y="142.7">7</text>
<text x="120.8" y="140">PWM,CS1</text>
<text x="153.8" y="140">A5,tch</text>
<text x="174.9" y="142.7">18</text>
<text x="539" y="139.5" transform="rotate(-90 539 139.5)">2</text>
<text x="110.4" y="148.1">8</text>
<text x="120.8" y="145.4">RX3,DOUT</text>
<text x="153.8" y="145.4">A4,tch</text>
<text x="174.9" y="148.1">17</text>
<text x="522.6" y="148.1">4</text>
<text x="110.4" y="153.4">9</text>
<text x="120.8" y="150.7">TX3,Din</text>
<text x="155.9" y="150.7">5VIO</text>
<text x="174.9" y="153.4">16</text>
<text x="426.3" y="153.4">2</text>
<text x="555.1" y="153.4">1</text>
<text x="108" y="158.8">10</text>
<text x="120.8" y="156.1">PWM,RX2</text>
<text x="120.8" y="161.4">PWM,TX2</text>
<text x="153.8" y="161.4">A1,tch</text>
<text x="153.8" y="156.1">A2,tch</text>
<text x="174.9" y="158.8">15</text>
<text x="436.7" y="156.1">Vs</text>
<text x="452.3" y="161.4">Vout</text>
<text x="469.4" y="158.8">4</text>
<text x="522.6" y="158.8">3</text>
<text x="108.1" y="164.1">11</text>
<text x="120.8" y="166.8">DOUT</text>
<text x="161" y="166.8">A0</text>
<text x="174.9" y="164.1">14</text>
<text x="426.3" y="164.1">3</text>
<text x="436.7" y="166.8">GND</text>
<text x="108" y="169.5">12</text>
<text x="120.8" y="172.1">Din</text>
<text x="157.5" y="172.1">LED</text>
<text x="174.9" y="169.5">13</text>
<text x="539" y="171.9" transform="rotate(-90 539 171.9)">5</text>
<text x="8.4" y="193.6">B</text>
<text x="613.4" y="193.6">B</text>
<text x="437" y="249.8">5</text>
<text x="447.4" y="252.5">B</text>
<text x="473.6" y="257.8">Blue</text>
<text x="475.8" y="252.5">Vin</text>
<text x="437" y="260.5">6</text>
<text x="447.4" y="263.2">C</text>
<text x="475.5" y="263.2">SW</text>
<text x="471" y="268.5">Green</text>
<text x="437" y="271.2">7</text>
<text x="447.4" y="273.9">A</text>
<text x="475" y="273.9">Red</text>
<text x="501.5" y="278.7" transform="rotate(-90 501.5 278.7)">3</text>
<text x="490.5" y="287.3">1</text>
<text x="523" y="289.4" transform="rotate(-90 523 289.4)">3</text>
<text x="8.4" y="295.3">C</text>
<text x="512" y="298">1</text>
<text x="613.4" y="295.3">C</text>
<text x="501.5" y="300.4" transform="rotate(-90 501.5 300.4)">2</text>
<text x="544.4" y="300.1" transform="rotate(-90 544.4 300.1)">3</text>
<text x="523" y="311.1" transform="rotate(-90 523 311.1)">2</text>
<text x="533.4" y="308.7">1</text>
<text x="544.4" y="321.8" transform="rotate(-90 544.4 321.8)">2</text>
<text x="556.1" y="319.4">Need</text>
<text x="556.1" y="324.7">decouplin</text>
<text x="556.1" y="330.1">g cap?</text>
<text x="72.6" y="343.5">Di</text>
<text x="86" y="343.5">Do</text>
<text x="115.5" y="343.5">Di</text>
<text x="128.8" y="343.5">Do</text>
<text x="158.3" y="343.5">Di</text>
<text x="171.7" y="343.5">Do</text>
<text x="201.1" y="343.5">Di</text>
<text x="214.5" y="343.5">Do</text>
<text x="244" y="343.5">Di</text>
<text x="257.3" y="343.5">Do</text>
<text x="286.8" y="343.5">Di</text>
<text x="300.2" y="343.5">Do</text>
<text x="424.9" y="394.4">Title</text>
<text x="8.2" y="397">D</text>
<text x="613.3" y="397">D</text>
<text x="72.6" y="407.7">Di</text>
<text x="86" y="407.7">Do</text>
<text x="115.5" y="407.7">Di</text>
<text x="128.8" y="407.7">Do</text>
<text x="158.3" y="407.7">Di</text>
<text x="171.7" y="407.7">Do</text>
<text x="201.1" y="407.7">Di</text>
<text x="214.5" y="407.7">Do</text>
<text x="244" y="407.7">Di</text>
<text x="257.3" y="407.7">Do</text>
<text x="286.8" y="407.7">Di</text>
<text x="300.2" y="407.7">Do</text>
<text x="329.6" y="407.7">Di</text>
<text x="343" y="407.7">Do</text>
<text x="424.9" y="410.4">Size</text>
<text x="451.7" y="410.4">Number</text>
<text x="558.8" y="410.4">Revision</text>
<text x="427.6" y="418.4">A4</text>
<text x="424.9" y="426.5">Date:</text>
<text x="424.9" y="431.8">File:</text>
<text x="449.1" y="426.5">5/11/2016</text>
<text x="449.1" y="431.8">D:\User Files\..\RoundBoard.SchDoc</text>
<text x="532" y="426.5">Sheet</text>
<text x="532" y="431.8">Drawn By:</text>
<text x="547.6" y="426.5">of</text>
<text x="80.4" y="439.9">1</text>
<text x="234.3" y="439.9">2</text>
<text x="388.3" y="439.9">3</text>
<text x="542.2" y="439.9">4</text>
</g>
<g font-size="4.8" fill="#800000">
<text x="414.9" y="57">VCC12</text>
<text x="533.9" y="62.4">VCC5</text>
<text x="291.7" y="73.1">VCC12</text>
<text x="185.9" y="78.4">VCC5</text>
<text x="427.7" y="94.5">GND</text>
<text x="74.4" y="99.9">GND</text>
<text x="191.2" y="105.2">VCC3</text>
<text x="492" y="105.2">GND</text>
<text x="79.6" y="124">ENC_BL</text>
<text x="79.6" y="129.3">ENC_GR</text>
<text x="378.6" y="126.6">VCC3</text>
<text x="533.9" y="126.6">VCC3</text>
<text x="79.6" y="134.7">ENC_RE</text>
<text x="79.6" y="140">ENC_SW</text>
<text x="486.6" y="142.7">GND</text>
<text x="79.6" y="145.4">ENC_A</text>
<text x="79.6" y="150.7">ENC_B</text>
<text x="192" y="150.7">5VIO</text>
<text x="192" y="161.4">V_PRES</text>
<text x="293.9" y="158.8">GND</text>
<text x="566.8" y="156.1">V_PRES</text>
<text x="492" y="190.9">GND</text>
<text x="534.8" y="190.9">GND</text>
<text x="26.2" y="201.6">GND</text>
<text x="379.6" y="206.9">GND</text>
<text x="528.5" y="244.4">VCC5</text>
<text x="358" y="252.5">ENC_B</text>
<text x="153.7" y="271.2">VCC5</text>
<text x="358" y="273.9">ENC_A</text>
<text x="465.1" y="289.9">ENC_RE</text>
<text x="465.1" y="300.7">ENC_GR</text>
<text x="25.2" y="308.7">VCC5</text>
<text x="154.7" y="308.7">GND</text>
<text x="438.4" y="308.7">GND</text>
<text x="465.1" y="311.4">ENC_BL</text>
<text x="561.5" y="306">ENC_SW</text>
<text x="47.5" y="343.5">5VIO</text>
<text x="26.2" y="367.6">GND</text>
<text x="545.5" y="367.6">GND</text>
<text x="25.2" y="372.9">VCC5</text>
<text x="26.2" y="429.2">GND</text>
</g>
<g font-size="4.8" fill="#000080">
<text x="384.8" y="62.4">P5</text>
<text x="267" y="73.1">P7</text>
<text x="459.2" y="74.2">C7</text>
<text x="528.8" y="74.2">C8</text>
<text x="143.3" y="79">C12</text>
<text x="459.2" y="79.5">10u</text>
<text x="475.8" y="83.8">U4</text>
<text x="528.8" y="79.5">10u</text>
<text x="149.2" y="89.2">1uF</text>
<text x="341.9" y="89.2">D3</text>
<text x="384.8" y="89.2">DC Jack PRT-10811</text>
<text x="475.8" y="89.2">L7805</text>
<text x="117.1" y="94.5">U12</text>
<text x="143.3" y="94">C0805</text>
<text x="341.9" y="94.5">MRA4004T3G</text>
<text x="245.6" y="99.9">DC Jack PJ-031DH 3.5mm</text>
<text x="266.5" y="114.3">R23</text>
<text x="304.5" y="115.4">U11</text>
<text x="510.1" y="115.9">P6</text>
<text x="266.5" y="122.9">750</text>
<text x="304.5" y="120.8">BUK92150-55A</text>
<text x="263.2" y="126.1">R24</text>
<text x="263.2" y="131.5">10k</text>
<text x="507.9" y="126.6">10k</text>
<text x="562.5" y="142.2">U9</text>
<text x="433" y="148.1">U10</text>
<text x="562.5" y="147.5">MCP6001RT-I/OT</text>
<text x="41.6" y="150.7">SW1</text>
<text x="480.6" y="157.2">R22</text>
<text x="389.6" y="163.6">C9</text>
<text x="411" y="163.6">C10</text>
<text x="480.6" y="165.7">750</text>
<text x="389.6" y="168.9">C0805</text>
<text x="411" y="168.9">C0805</text>
<text x="502.1" y="168.9">C11</text>
<text x="41.6" y="178">DIP-4</text>
<text x="389.6" y="174.3">1uF</text>
<text x="411" y="174.3">.01uF</text>
<text x="433" y="174.8">MP3V5050GP</text>
<text x="502.1" y="179.6">.33uF</text>
<text x="502.1" y="174.3">C0805</text>
<text x="117.1" y="180.2">TeensyLC_small_socket</text>
<text x="443.7" y="244.4">S3</text>
<text x="443.7" y="281.9">COM-10982 Encoder</text>
<text x="63" y="286.7">C15</text>
<text x="84.4" y="286.7">C16</text>
<text x="100.5" y="286.7">C17</text>
<text x="116.5" y="286.7">C18</text>
<text x="132.6" y="286.7">C19</text>
<text x="148.7" y="286.7">C20</text>
<text x="164.7" y="286.7">C21</text>
<text x="180.8" y="286.7">C22</text>
<text x="196.9" y="286.7">C23</text>
<text x="212.9" y="286.7">C24</text>
<text x="229" y="286.7">C25</text>
<text x="245" y="286.7">C26</text>
<text x="261.1" y="286.7">C27</text>
<text x="389.6" y="286.7">C13</text>
<text x="411" y="286.7">C14</text>
<text x="504.2" y="286.7">Q3</text>
<text x="589.9" y="286.7">R25</text>
<text x="63" y="292.1">C0805</text>
<text x="84.9" y="292.6">1uF</text>
<text x="101" y="292.6">1uF</text>
<text x="117.1" y="292.6">1uF</text>
<text x="133.1" y="292.6">1uF</text>
<text x="149.2" y="292.6">1uF</text>
<text x="165.3" y="292.6">1uF</text>
<text x="181.3" y="292.6">1uF</text>
<text x="197.4" y="292.6">1uF</text>
<text x="213.4" y="292.6">1uF</text>
<text x="229.5" y="292.6">1uF</text>
<text x="245.6" y="292.6">1uF</text>
<text x="261.6" y="292.6">1uF</text>
<text x="293.8" y="292.6">H0</text>
<text x="309.8" y="292.6">H1</text>
<text x="325.9" y="292.6">H2</text>
<text x="389.6" y="292.1">C0805</text>
<text x="411" y="292.1">C0805</text>
<text x="589.9" y="292.1">10k</text>
<text x="63" y="297.4">1uF</text>
<text x="389.6" y="297.4">.01uF</text>
<text x="411" y="297.4">.01uF</text>
<text x="525.6" y="297.4">Q4</text>
<text x="555.1" y="294.8" transform="rotate(-90 555.1 294.8)">MMBT2222A</text>
<text x="547" y="308.1">Q5</text>
<text x="504.2" y="313.5">R26</text>
<text x="589.9" y="313.5">R27</text>
<text x="504.2" y="318.9">300</text>
<text x="589.9" y="318.9">15k</text>
<text x="102.1" y="324.2">D4</text>
<text x="144.9" y="324.2">D5</text>
<text x="187.7" y="324.2">D6</text>
<text x="230.6" y="324.2">D7</text>
<text x="273.4" y="324.2">D8</text>
<text x="316.3" y="324.2">D9</text>
<text x="525.6" y="324.2">R28</text>
<text x="525.6" y="329.6">180</text>
<text x="315.2" y="330.1">WS2812B</text>
<text x="547" y="340.3">R29</text>
<text x="547" y="345.6">180</text>
<text x="102.1" y="388.5">D10</text>
<text x="144.9" y="388.5">D11</text>
<text x="187.7" y="388.5">D12</text>
<text x="230.6" y="388.5">D13</text>
<text x="273.4" y="388.5">D14</text>
<text x="316.3" y="388.5">D15</text>
<text x="359.1" y="388.5">D16</text>
<text x="358" y="394.4">WS2812B</text>
</g>
</svg>
